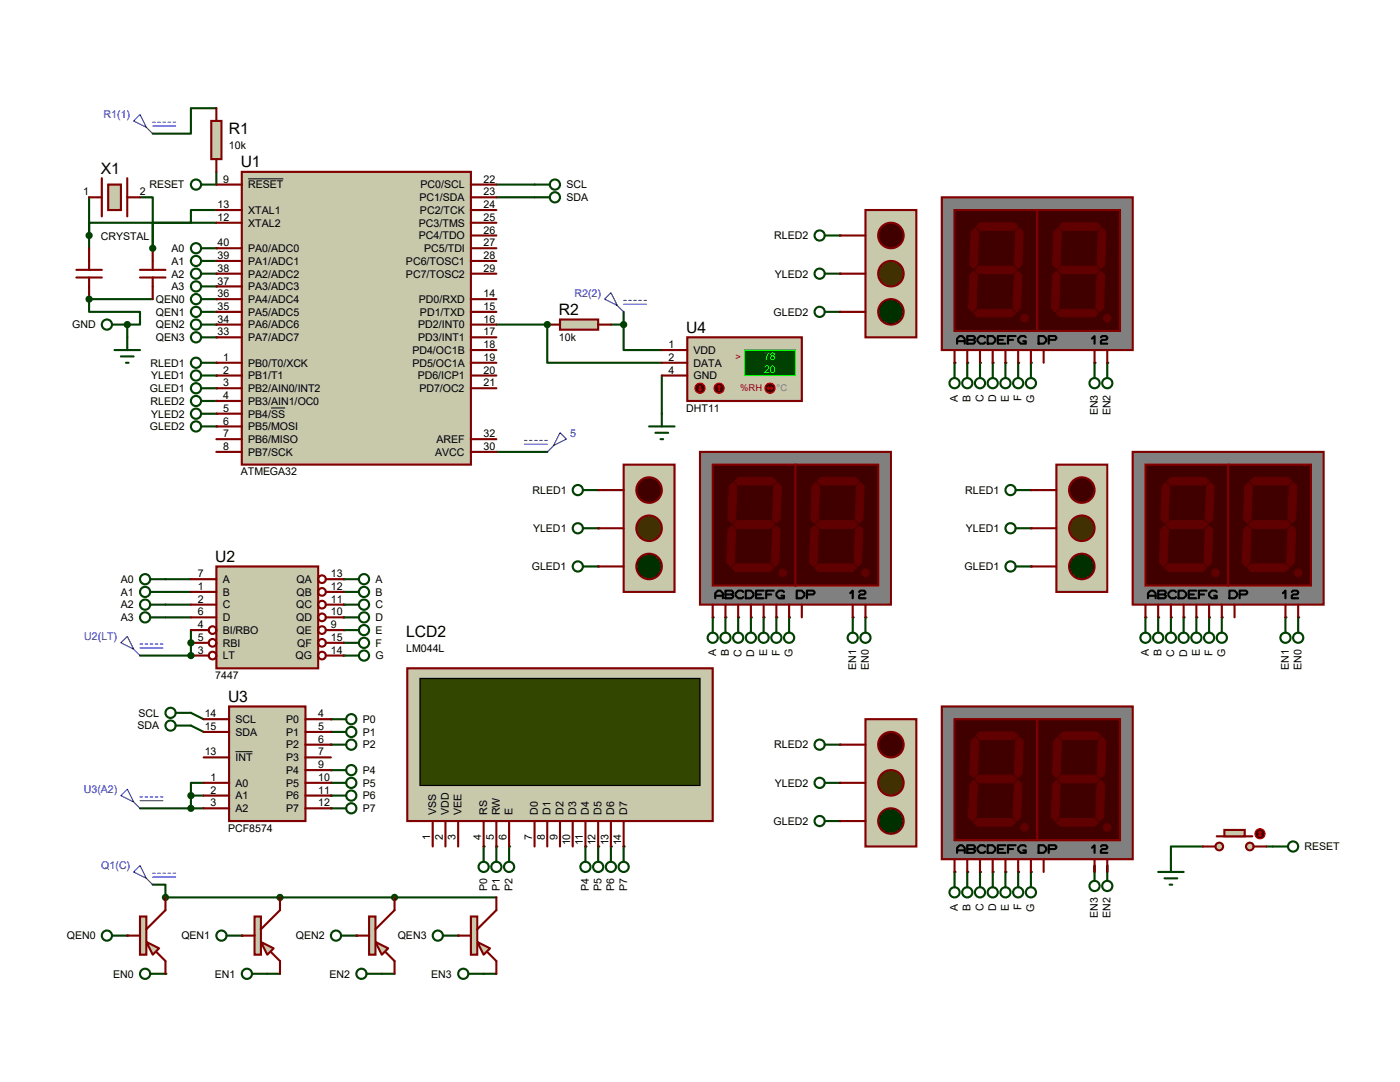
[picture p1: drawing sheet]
<svg xmlns="http://www.w3.org/2000/svg" width="279mm" height="216mm" viewBox="0 0 279 216" stroke-linecap="round" stroke-linejoin="round" font-family="sans-serif">
<path d="M17.8 59.7h12.7" fill="none" stroke="#004000" stroke-width=".42"/>
<g fill="#004000">
<circle cx="17.8" cy="59.7" r=".21"/>
<circle cx="30.5" cy="49.5" r=".21"/>
</g>
<path d="M17.8 39.4v10.1M27.9 39.4h2.6v10.1" fill="none" stroke="#004000" stroke-width=".42"/>
<g fill="#004000">
<circle cx="119.4" cy="97.8" r=".21"/>
<circle cx="119.4" cy="105.4" r=".21"/>
<circle cx="119.4" cy="113" r=".21"/>
<circle cx="167.6" cy="47" r=".21"/>
<circle cx="167.6" cy="54.6" r=".21"/>
<circle cx="167.6" cy="62.2" r=".21"/>
<circle cx="205.7" cy="97.8" r=".21"/>
<circle cx="205.7" cy="105.4" r=".21"/>
<circle cx="205.7" cy="113" r=".21"/>
<circle cx="167.6" cy="148.6" r=".21"/>
<circle cx="167.6" cy="156.2" r=".21"/>
<circle cx="167.6" cy="163.8" r=".21"/>
</g>
<path d="M33 115.6h5.1" fill="none" stroke="#004000" stroke-width=".42"/>
<circle cx="68.6" cy="115.6" r=".21" fill="#004000"/>
<path d="M33 118.1h5.1" fill="none" stroke="#004000" stroke-width=".42"/>
<circle cx="68.6" cy="118.1" r=".21" fill="#004000"/>
<path d="M33 120.6h5.1" fill="none" stroke="#004000" stroke-width=".42"/>
<circle cx="68.6" cy="120.6" r=".21" fill="#004000"/>
<path d="M33 123.2h5.1" fill="none" stroke="#004000" stroke-width=".42"/>
<g fill="#004000">
<circle cx="68.6" cy="123.2" r=".21"/>
<circle cx="68.6" cy="125.7" r=".21"/>
<circle cx="68.6" cy="128.3" r=".21"/>
<circle cx="68.6" cy="130.8" r=".21"/>
<circle cx="25.4" cy="64.8" r=".21"/>
</g>
<path d="M17.8 59.7v2.5h10.1v2.6h-2.5v2.5M38.1 125.7v2.6" fill="none" stroke="#004000" stroke-width=".42"/>
<circle cx="38.1" cy="128.3" r=".21" fill="#004000"/>
<path d="M38.1 128.3v2.5" fill="none" stroke="#004000" stroke-width=".42"/>
<circle cx="38.1" cy="130.8" r=".21" fill="#004000"/>
<path d="M27.9 130.8h10.2" fill="none" stroke="#004000" stroke-width=".42"/>
<g fill="#004000">
<circle cx="256.5" cy="123.2" r=".21"/>
<circle cx="259.1" cy="123.2" r=".21"/>
<circle cx="228.6" cy="123.2" r=".21"/>
<circle cx="231.1" cy="123.2" r=".21"/>
<circle cx="233.7" cy="123.2" r=".21"/>
<circle cx="236.2" cy="123.2" r=".21"/>
<circle cx="238.8" cy="123.2" r=".21"/>
<circle cx="241.3" cy="123.2" r=".21"/>
<circle cx="243.8" cy="123.2" r=".21"/>
<circle cx="170.2" cy="123.2" r=".21"/>
<circle cx="172.7" cy="123.2" r=".21"/>
<circle cx="142.2" cy="123.2" r=".21"/>
<circle cx="144.8" cy="123.2" r=".21"/>
<circle cx="147.3" cy="123.2" r=".21"/>
<circle cx="149.9" cy="123.2" r=".21"/>
<circle cx="152.4" cy="123.2" r=".21"/>
<circle cx="154.9" cy="123.2" r=".21"/>
<circle cx="157.5" cy="123.2" r=".21"/>
<circle cx="218.4" cy="72.4" r=".21"/>
<circle cx="221" cy="72.4" r=".21"/>
<circle cx="190.5" cy="72.4" r=".21"/>
<circle cx="193" cy="72.4" r=".21"/>
<circle cx="195.6" cy="72.4" r=".21"/>
<circle cx="198.1" cy="72.4" r=".21"/>
<circle cx="200.7" cy="72.4" r=".21"/>
<circle cx="203.2" cy="72.4" r=".21"/>
<circle cx="205.7" cy="72.4" r=".21"/>
</g>
<path d="M218.4 172.7v1.3M221 172.7v1.3" fill="none" stroke="#004000" stroke-width=".42"/>
<g fill="#004000">
<circle cx="190.5" cy="174" r=".21"/>
<circle cx="193" cy="174" r=".21"/>
<circle cx="195.6" cy="174" r=".21"/>
<circle cx="198.1" cy="174" r=".21"/>
<circle cx="200.7" cy="174" r=".21"/>
<circle cx="203.2" cy="174" r=".21"/>
<circle cx="205.7" cy="174" r=".21"/>
</g>
<path d="M132.1 74.9v7.6M38.1 158.7v2.6h2.5M38.1 142.2l2.5 1.3M38.1 144.8l2.5 1.2M38.1 158.7h2.5M40.6 156.2h-2.5v2.5" fill="none" stroke="#004000" stroke-width=".42"/>
<g fill="#004000">
<circle cx="66" cy="143.5" r=".21"/>
<circle cx="66" cy="146" r=".21"/>
<circle cx="66" cy="148.6" r=".21"/>
<circle cx="66" cy="153.7" r=".21"/>
<circle cx="66" cy="156.2" r=".21"/>
<circle cx="66" cy="158.8" r=".21"/>
<circle cx="66" cy="161.3" r=".21"/>
<circle cx="124.5" cy="168.9" r=".21"/>
<circle cx="121.9" cy="168.9" r=".21"/>
<circle cx="119.4" cy="168.9" r=".21"/>
<circle cx="116.8" cy="168.9" r=".21"/>
<circle cx="101.6" cy="168.9" r=".21"/>
<circle cx="99.1" cy="168.9" r=".21"/>
<circle cx="96.5" cy="168.9" r=".21"/>
</g>
<path d="M121.9 64.8h2.6M124.5 64.8v5h7.6M124.5 62.2v2.6M27.9 161.3h10.2M30.5 176.5h2.5v2.6h45.7M240 168.9h-6.3v2.5M252.7 168.9h1.3" fill="none" stroke="#004000" stroke-width=".42"/>
<g fill="#004000">
<circle cx="48.3" cy="186.7" r=".21"/>
<circle cx="55.9" cy="179.1" r=".21"/>
</g>
<path d="M53.3 194.3h2.6" fill="none" stroke="#004000" stroke-width=".42"/>
<g fill="#004000">
<circle cx="71.1" cy="186.7" r=".21"/>
<circle cx="78.7" cy="179.1" r=".21"/>
</g>
<path d="M76.2 194.3h2.5" fill="none" stroke="#004000" stroke-width=".42"/>
<circle cx="91.4" cy="186.7" r=".21" fill="#004000"/>
<path d="M78.7 179.1h20.4M96.5 194.3h2.6" fill="none" stroke="#004000" stroke-width=".42"/>
<g fill="#004000">
<circle cx="25.4" cy="186.7" r=".21"/>
<circle cx="33" cy="179.1" r=".21"/>
<circle cx="33" cy="194.3" r=".21"/>
<circle cx="43.2" cy="72.4" r=".21"/>
<circle cx="43.2" cy="74.9" r=".21"/>
<circle cx="43.2" cy="77.5" r=".21"/>
<circle cx="43.2" cy="80" r=".21"/>
<circle cx="43.2" cy="82.6" r=".21"/>
<circle cx="43.2" cy="85.1" r=".21"/>
</g>
<path d="M99.1 36.8h7.6M99.1 39.4h7.6M43.2 44.4h-12.7v5.1M43.2 41.9h-5.1v2.5h-20.3v2.6" fill="none" stroke="#004000" stroke-width=".42"/>
<g fill="#004000">
<circle cx="43.2" cy="67.3" r=".21"/>
<circle cx="43.2" cy="64.8" r=".21"/>
<circle cx="43.2" cy="62.2" r=".21"/>
<circle cx="43.2" cy="59.7" r=".21"/>
<circle cx="43.2" cy="57.2" r=".21"/>
<circle cx="43.2" cy="54.6" r=".21"/>
<circle cx="43.2" cy="52.1" r=".21"/>
<circle cx="43.2" cy="49.5" r=".21"/>
</g>
<path d="M43.2 21.6h-5.1v5.1h-7.6M43.2 34.3v2.5M109.2 64.8v7.6h22.9M99.1 90.2h10.1" fill="none" stroke="#004000" stroke-width=".42"/>
<circle cx="109.2" cy="64.8" r=".21" fill="#004000"/>
<path d="M99.1 64.8h10.1" fill="none" stroke="#004000" stroke-width=".42"/>
<path d="M20.3 35.6v7.6M25.4 35.6v7.6" fill="none" stroke="#800000" stroke-width=".42"/>
<path d="M21.6 36.8h2.5v5.1h-2.5z" fill="#c8c8aa" stroke="#800000" stroke-width=".42"/>
<path d="M17.8 39.4h2.5M25.4 39.4h2.5M15.2 55.4h5.1M15.2 53.8h5.1M17.8 49.5v4.3M17.8 55.4v4.3M27.9 55.4h5.1M27.9 53.8h5.1M30.5 49.5v4.3M30.5 55.4v4.3" fill="none" stroke="#800000" stroke-width=".42"/>
<path d="M22.9 69.8h5M24.1 71.1h2.6M25.1 72.4h.6M25.4 67.3v2.5" fill="none" stroke="#004000" stroke-width=".42"/>
<g fill="#004000" stroke="#004000" stroke-width=".42">
<circle cx="17.8" cy="59.7" r=".51"/>
<circle cx="30.5" cy="49.5" r=".51"/>
<circle cx="17.8" cy="47" r=".51"/>
</g>
<path d="M26.7 24.1l1.2-1.2 1.3 2.5zM29.2 25.4l1.3 1.3M30.5 24.4h.5M30.5 25.1h4.6M31.5 24.4h.5M32.5 24.4h.5M33.5 24.4h.5M34.5 24.4h.6" fill="none" stroke="#0000c0" stroke-width=".21"/>
<path d="M42.2 24.1h2v7.6h-2z" fill="#c8c8aa" stroke="#800000" stroke-width=".42"/>
<path d="M43.2 21.6v2.5M43.2 31.7v2.6" fill="none" stroke="#800000" stroke-width=".42"/>
<g fill="none" stroke="#004000" stroke-width=".42">
<path d="M40.1 72.4h3.1M40.1 74.9h3.1M40.1 77.5h3.1M40.1 80h3.1M40.1 82.5h3.1M40.1 85.1h3.1M116.3 97.8h3.1M30 115.6h3M30 118.1h3M116.3 105.4h3.1M116.3 113h3.1M30 120.6h3"/>
<path d="M30 123.2h3M170.2 123.2v3M172.7 123.2v3"/>
<circle cx="39.1" cy="74.9" r="1.02"/>
<circle cx="39.1" cy="77.5" r="1.02"/>
<circle cx="39.1" cy="72.4" r="1.02"/>
<circle cx="39.1" cy="80" r="1.02"/>
<circle cx="39.1" cy="82.5" r="1.02"/>
<circle cx="39.1" cy="85.1" r="1.02"/>
<circle cx="115.3" cy="97.8" r="1.02"/>
<circle cx="29" cy="115.6" r="1.02"/>
<circle cx="29" cy="118.1" r="1.02"/>
<circle cx="115.3" cy="105.4" r="1.02"/>
<circle cx="115.3" cy="113" r="1.02"/>
<circle cx="29" cy="123.2" r="1.02"/>
<circle cx="29" cy="120.6" r="1.02"/>
<circle cx="170.2" cy="127.3" r="1.02"/>
<circle cx="172.7" cy="127.3" r="1.02"/>
</g>
<path d="M124.5 92.7h10.1v25.4h-10.1z" fill="#c8c8aa" stroke="#800000" stroke-width=".42"/>
<circle cx="129.5" cy="97.8" r="2.54" fill="#400000" stroke="#800000" stroke-width=".42"/>
<circle cx="129.5" cy="113" r="2.54" fill="#003000" stroke="#800000" stroke-width=".42"/>
<circle cx="129.5" cy="105.4" r="2.54" fill="#403000" stroke="#800000" stroke-width=".42"/>
<path d="M119.4 97.8h5.1M119.4 105.4h5.1M119.4 113h5.1" fill="none" stroke="#800000" stroke-width=".42"/>
<g fill="none" stroke="#004000" stroke-width=".42">
<path d="M164.6 47h3M164.6 54.6h3M164.6 62.2h3"/>
<circle cx="163.6" cy="47" r="1.02"/>
<circle cx="163.6" cy="54.6" r="1.02"/>
<circle cx="163.6" cy="62.2" r="1.02"/>
</g>
<path d="M172.7 41.9h10.2v25.4h-10.2z" fill="#c8c8aa" stroke="#800000" stroke-width=".42"/>
<circle cx="177.8" cy="47" r="2.54" fill="#400000" stroke="#800000" stroke-width=".42"/>
<circle cx="177.8" cy="62.2" r="2.54" fill="#003000" stroke="#800000" stroke-width=".42"/>
<circle cx="177.8" cy="54.6" r="2.54" fill="#403000" stroke="#800000" stroke-width=".42"/>
<path d="M167.6 47h5.1M167.6 54.6h5.1M167.6 62.2h5.1" fill="none" stroke="#800000" stroke-width=".42"/>
<g fill="none" stroke="#004000" stroke-width=".42">
<path d="M202.7 97.8h3M202.7 105.4h3M202.7 113h3"/>
<circle cx="201.7" cy="97.8" r="1.02"/>
<circle cx="201.7" cy="113" r="1.02"/>
<circle cx="201.7" cy="105.4" r="1.02"/>
</g>
<path d="M210.8 92.7h10.2v25.4h-10.2z" fill="#c8c8aa" stroke="#800000" stroke-width=".42"/>
<circle cx="215.9" cy="97.8" r="2.54" fill="#400000" stroke="#800000" stroke-width=".42"/>
<circle cx="215.9" cy="113" r="2.54" fill="#003000" stroke="#800000" stroke-width=".42"/>
<circle cx="215.9" cy="105.4" r="2.54" fill="#403000" stroke="#800000" stroke-width=".42"/>
<path d="M205.7 97.8h5.1M205.7 105.4h5.1M205.7 113h5.1" fill="none" stroke="#800000" stroke-width=".42"/>
<g fill="none" stroke="#004000" stroke-width=".42">
<path d="M164.6 148.6h3M164.6 156.2h3M164.6 163.8h3"/>
<circle cx="163.6" cy="148.6" r="1.02"/>
<circle cx="163.6" cy="156.2" r="1.02"/>
<circle cx="163.6" cy="163.8" r="1.02"/>
</g>
<path d="M172.7 143.5h10.2v25.4h-10.2z" fill="#c8c8aa" stroke="#800000" stroke-width=".42"/>
<circle cx="177.8" cy="148.6" r="2.54" fill="#400000" stroke="#800000" stroke-width=".42"/>
<circle cx="177.8" cy="163.8" r="2.54" fill="#003000" stroke="#800000" stroke-width=".42"/>
<circle cx="177.8" cy="156.2" r="2.54" fill="#403000" stroke="#800000" stroke-width=".42"/>
<path d="M167.6 148.6h5.1M167.6 156.2h5.1M167.6 163.8h5.1" fill="none" stroke="#800000" stroke-width=".42"/>
<g fill="none" stroke="#004000" stroke-width=".42">
<path d="M68.6 115.6h3M68.6 118.1h3M68.6 120.6h3M68.6 123.2h3M68.6 125.7h3M68.6 128.3h3M68.6 130.8h3"/>
<circle cx="72.6" cy="115.6" r="1.02"/>
<circle cx="72.6" cy="118.1" r="1.02"/>
<circle cx="72.6" cy="123.2" r="1.02"/>
<circle cx="72.6" cy="125.7" r="1.02"/>
<circle cx="72.6" cy="120.6" r="1.02"/>
<circle cx="72.6" cy="128.3" r="1.02"/>
<circle cx="72.6" cy="130.8" r="1.02"/>
</g>
<path d="M43.2 113h20.3v20.3h-20.3z" fill="#c8c8aa" stroke="#800000" stroke-width=".42"/>
<g fill="none" stroke="#800000" stroke-width=".42">
<path d="M38.1 115.6h5.1M38.1 118.1h5.1M65 115.6h3.6M65 118.1h3.6M38.1 120.6h5.1M38.1 123.2h5.1M38.1 125.7h3.6M38.1 128.3h3.6M38.1 130.8h3.6M65 120.6h3.6M65 123.2h3.6M65 125.7h3.6"/>
<path d="M65 128.3h3.6M65 130.8h3.6"/>
<circle cx="64.3" cy="115.6" r=".76"/>
<circle cx="64.3" cy="118.1" r=".76"/>
<circle cx="42.4" cy="130.8" r=".76"/>
<circle cx="42.4" cy="125.7" r=".76"/>
<circle cx="42.4" cy="128.3" r=".76"/>
<circle cx="64.3" cy="123.2" r=".76"/>
<circle cx="64.3" cy="128.3" r=".76"/>
<circle cx="64.3" cy="130.8" r=".76"/>
<circle cx="64.3" cy="125.7" r=".76"/>
<circle cx="64.3" cy="120.6" r=".76"/>
</g>
<g fill="none" stroke="#004000" stroke-width=".42">
<path d="M22.4 64.8h3M142.2 123.2v3M144.8 123.2v3M147.3 123.2v3M149.9 123.2v3M152.4 123.2v3M154.9 123.2v3M157.5 123.2v3M228.6 123.2v3M231.1 123.2v3M233.7 123.2v3M236.2 123.2v3"/>
<path d="M238.8 123.2v3M241.3 123.2v3M243.8 123.2v3M256.5 123.2v3M259.1 123.2v3M218.4 172.7v3.1M221 172.7v3.1"/>
<circle cx="21.3" cy="64.8" r="1.02"/>
<circle cx="142.2" cy="127.3" r="1.02"/>
<circle cx="144.8" cy="127.3" r="1.02"/>
<circle cx="147.3" cy="127.3" r="1.02"/>
<circle cx="149.9" cy="127.3" r="1.02"/>
<circle cx="152.4" cy="127.3" r="1.02"/>
<circle cx="154.9" cy="127.3" r="1.02"/>
<circle cx="157.5" cy="127.3" r="1.02"/>
<circle cx="228.6" cy="127.3" r="1.02"/>
<circle cx="231.1" cy="127.3" r="1.02"/>
<circle cx="233.7" cy="127.3" r="1.02"/>
<circle cx="236.2" cy="127.3" r="1.02"/>
<circle cx="238.8" cy="127.3" r="1.02"/>
<circle cx="241.3" cy="127.3" r="1.02"/>
<circle cx="243.8" cy="127.3" r="1.02"/>
<circle cx="256.5" cy="127.3" r="1.02"/>
<circle cx="259.1" cy="127.3" r="1.02"/>
<circle cx="218.4" cy="176.8" r="1.02"/>
<circle cx="221" cy="176.8" r="1.02"/>
</g>
<g fill="#004000" stroke="#004000" stroke-width=".42">
<circle cx="25.4" cy="64.8" r=".51"/>
<circle cx="38.1" cy="128.3" r=".51"/>
<circle cx="38.1" cy="130.8" r=".51"/>
</g>
<g fill="none" stroke="#0000c0" stroke-width=".21">
<path d="M104.6 87.9h.6M104.6 88.6h4.6M105.7 87.9h.5M106.7 87.9h.5M107.7 87.9h.5M108.7 87.9h.5M110.5 88.9l-1.3 1.3M111.8 86.4l1.2 1.2-2.5 1.3zM24.1 128.3l1.3-1.3 1.3 2.5zM26.7 129.5l1.2 1.3M27.9 128.5h.5M27.9 129.3h4.6"/>
<path d="M29 128.5h.5M30 128.5h.5M31 128.5h.5M32 128.5h.5"/>
</g>
<path d="M226.1 90.2h38.1v30.4h-38.1z" fill="#808080" stroke="#800000" stroke-width=".42"/>
<path d="M228.6 92.7h16.5v24.1h-16.5z" fill="#400000" stroke="#800000" stroke-width=".42"/>
<g fill="#600000" stroke="#600000" stroke-width=".2">
<path d="M232.9 96l.8-.8h6.8l.8 .8-.8 .8h-6.8z"/>
<path d="M240.8 97l.8-.7 .7 .7-.2 6.6-.8 .8-.8-.8z"/>
<path d="M232.7 104.6l.7-.7h6.9l.7 .7-.7 .8h-6.9z"/>
<path d="M232.7 96.3l.7 .7-.2 6.6-.8 .8-.8-.8 .3-6.6z"/>
<path d="M240.5 105.7l.8-.8 .8 .8-.3 6.6-.8 .7-.7-.7z"/>
<path d="M232.4 113.3l.8-.8h6.8l.8 .8-.8 .7h-6.8z"/>
<path d="M231.6 105.7l.8-.8 .8 .8-.3 6.6-.7 .7-.8-.7z"/>
</g>
<path d="M245.1 92.7h16.5v24.1h-16.5z" fill="#400000" stroke="#800000" stroke-width=".42"/>
<g fill="#600000" stroke="#600000" stroke-width=".2">
<path d="M249.4 96l.8-.8h6.8l.8 .8-.8 .8h-6.8z"/>
<path d="M257.3 97l.8-.7 .7 .7-.2 6.6-.8 .8-.8-.8z"/>
<path d="M249.2 104.6l.7-.7h6.9l.8 .7-.8 .8h-6.9z"/>
<path d="M248.4 97l.8-.7 .7 .7-.2 6.6-.8 .8-.7-.8z"/>
<path d="M257 105.7l.8-.8 .8 .8-.3 6.6-.7 .7-.8-.7z"/>
<path d="M248.9 113.3l.8-.8h6.8l.8 .8-.8 .7h-6.8z"/>
<path d="M248.2 105.7l.7-.8 .8 .8-.3 6.6-.7 .7-.8-.7z"/>
<circle cx="242.6" cy="114.3" r=".76"/>
<circle cx="259.1" cy="114.3" r=".76"/>
</g>
<g fill="none" stroke="#000" stroke-width=".42">
<path d="M229.1 119.4v-1l.5-.5h.5l.5 .5v1M229.1 118.9h1.5M231.1 117.9h1.3l.3 .2v.3l-.3 .2 .3 .3v.2l-.3 .3h-1.3zM231.1 118.6h1.3M234.7 118.1l-.3-.2h-.7l-.5 .5v.5l.5 .5h.7l.3-.3M235.2 117.9h1l.5 .5v.5l-.5 .5h-1zM237.2 118.6h1.1M238.8 117.9h-1.6v1.5h1.6M239.3 118.6h1M240.8 117.9h-1.5v1.5M242.8 118.1l-.2-.2h-.8l-.5 .5v.5l.5 .5h1v-.5h-.5M245.4 117.9h1l.5 .5v.5l-.5 .5h-1z"/>
<path d="M247.4 118.6h1.3l.2-.2v-.3l-.2-.2h-1.3v1.5M256 118.4l.5-.5v1.5M257.8 118.1l.3-.2h.7l.3 .2v.3l-.3 .2h-.7l-.3 .3v.5h1.3"/>
</g>
<path d="M228.6 120.6v2.6M231.1 120.6v2.6M233.7 120.6v2.6M236.2 120.6v2.6M238.8 120.6v2.6M241.3 120.6v2.6M243.8 120.6v2.6M246.4 120.6v2.6M256.5 120.6v2.6M259.1 120.6v2.6" fill="none" stroke="#800000" stroke-width=".42"/>
<path d="M139.7 90.2h38.1v30.4h-38.1z" fill="#808080" stroke="#800000" stroke-width=".42"/>
<path d="M142.2 92.7h16.5v24.1h-16.5z" fill="#400000" stroke="#800000" stroke-width=".42"/>
<g fill="#600000" stroke="#600000" stroke-width=".2">
<path d="M146.6 96l.7-.8h6.9l.7 .8-.7 .8h-6.9z"/>
<path d="M155.2 96.3l.8 .7-.3 6.6-.8 .8-.7-.8 .2-6.6z"/>
<path d="M146.3 104.6l.8-.7h6.8l.8 .7-.8 .8h-6.8z"/>
<path d="M146.3 96.3l.8 .7-.3 6.6-.8 .8-.7-.8 .2-6.6z"/>
<path d="M154.2 105.7l.7-.8 .8 .8-.3 6.6-.7 .7-.8-.7z"/>
<path d="M146 113.3l.8-.8h6.9l.7 .8-.7 .7h-6.9z"/>
<path d="M145.3 105.7l.7-.8 .8 .8-.2 6.6-.8 .7-.8-.7z"/>
</g>
<path d="M158.7 92.7h16.6v24.1h-16.6z" fill="#400000" stroke="#800000" stroke-width=".42"/>
<g fill="#600000" stroke="#600000" stroke-width=".2">
<path d="M163.1 96l.7-.8h6.9l.7 .8-.7 .8h-6.9z"/>
<path d="M170.9 97l.8-.7 .8 .7-.3 6.6-.8 .8-.7-.8z"/>
<path d="M162.8 104.6l.8-.7h6.8l.8 .7-.8 .8h-6.8z"/>
<path d="M162.1 97l.7-.7 .8 .7-.3 6.6-.7 .8-.8-.8z"/>
<path d="M170.7 105.7l.7-.8 .8 .8-.2 6.6-.8 .7-.8-.7z"/>
<path d="M162.6 113.3l.7-.8h6.9l.7 .8-.7 .7h-6.9z"/>
<path d="M161.8 105.7l.8-.8 .7 .8-.2 6.6-.8 .7-.8-.7z"/>
<circle cx="156.2" cy="114.3" r=".76"/>
<circle cx="172.7" cy="114.3" r=".76"/>
</g>
<g fill="none" stroke="#000" stroke-width=".42">
<path d="M142.7 119.4v-1l.6-.5h.5l.5 .5v1M142.7 118.9h1.6M144.8 118.6h1.2M144.8 117.9h1.3l.2 .2v.3l-.2 .2 .2 .3v.2l-.2 .3h-1.3zM148.3 118.1l-.2-.2h-.8l-.5 .5v.5l.5 .5h.8l.2-.3M148.8 117.9h1.1l.5 .5v.5l-.5 .5h-1.1zM150.9 118.6h1M152.4 117.9h-1.5v1.5h1.5M152.9 118.6h1M154.4 117.9h-1.5v1.5M156.5 118.1l-.3-.2h-.8l-.5 .5v.5l.5 .5h1.1v-.5h-.5M159 117.9h1l.5 .5v.5l-.5 .5h-1z"/>
<path d="M161 118.6h1.3l.3-.2v-.3l-.3-.2h-1.3v1.5M169.7 118.4l.5-.5v1.5M171.4 118.1l.3-.2h.8l.2 .2v.3l-.2 .2h-.8l-.3 .3v.5h1.3"/>
</g>
<path d="M142.2 120.6v2.6M144.8 120.6v2.6M147.3 120.6v2.6M149.9 120.6v2.6M152.4 120.6v2.6M154.9 120.6v2.6M157.5 120.6v2.6M160 120.6v2.6M170.2 120.6v2.6M172.7 120.6v2.6" fill="none" stroke="#800000" stroke-width=".42"/>
<g fill="none" stroke="#004000" stroke-width=".42">
<path d="M190.5 72.4v3M193 72.4v3M195.6 72.4v3M198.1 72.4v3M200.7 72.4v3M203.2 72.4v3M205.7 72.4v3M218.4 72.4v3M221 72.4v3"/>
<circle cx="190.5" cy="76.5" r="1.02"/>
<circle cx="193" cy="76.5" r="1.02"/>
<circle cx="195.6" cy="76.5" r="1.02"/>
<circle cx="198.1" cy="76.5" r="1.02"/>
<circle cx="200.7" cy="76.5" r="1.02"/>
<circle cx="203.2" cy="76.5" r="1.02"/>
<circle cx="205.7" cy="76.5" r="1.02"/>
<circle cx="218.4" cy="76.5" r="1.02"/>
<circle cx="221" cy="76.5" r="1.02"/>
</g>
<path d="M188 39.4h38.1v30.4h-38.1z" fill="#808080" stroke="#800000" stroke-width=".42"/>
<path d="M190.5 41.9h16.5v24.1h-16.5z" fill="#400000" stroke="#800000" stroke-width=".42"/>
<g fill="#600000" stroke="#600000" stroke-width=".2">
<path d="M194.8 45.2l.8-.8h6.8l.8 .8-.8 .8h-6.8z"/>
<path d="M202.7 46.2l.8-.7 .7 .7-.2 6.6-.8 .8-.8-.8z"/>
<path d="M194.6 53.8l.7-.7h6.9l.7 .7-.7 .8h-6.9z"/>
<path d="M194.6 45.5l.7 .7-.2 6.6-.8 .8-.8-.8 .3-6.6z"/>
<path d="M202.4 54.9l.8-.8 .8 .8-.3 6.6-.8 .7-.7-.7z"/>
<path d="M194.3 62.5l.8-.8h6.8l.8 .8-.8 .7h-6.8z"/>
<path d="M193.5 54.9l.8-.8 .8 .8-.3 6.6-.7 .7-.8-.7z"/>
</g>
<path d="M207 41.9h16.5v24.1h-16.5z" fill="#400000" stroke="#800000" stroke-width=".42"/>
<g fill="#600000" stroke="#600000" stroke-width=".2">
<path d="M211.3 45.2l.8-.8h6.8l.8 .8-.8 .8h-6.8z"/>
<path d="M219.2 46.2l.8-.7 .7 .7-.2 6.6-.8 .8-.8-.8z"/>
<path d="M211.1 53.8l.7-.7h6.9l.8 .7-.8 .8h-6.9z"/>
<path d="M210.3 46.2l.8-.7 .7 .7-.2 6.6-.8 .8-.7-.8z"/>
<path d="M218.9 54.9l.8-.8 .8 .8-.3 6.6-.7 .7-.8-.7z"/>
<path d="M210.8 62.5l.8-.8h6.8l.8 .8-.8 .7h-6.8z"/>
<path d="M210.1 54.9l.7-.8 .8 .8-.3 6.6-.7 .7-.8-.7z"/>
<circle cx="204.5" cy="63.5" r=".76"/>
<circle cx="221" cy="63.5" r=".76"/>
</g>
<g fill="none" stroke="#000" stroke-width=".42">
<path d="M191 68.6v-1l.5-.5h.5l.5 .5v1M191 68.1h1.5M193 67.1h1.3l.3 .2v.3l-.3 .2 .3 .3v.2l-.3 .3h-1.3zM193 67.8h1.3M196.6 67.3l-.3-.2h-.7l-.5 .5v.5l.5 .5h.7l.3-.3M197.1 67.1h1l.5 .5v.5l-.5 .5h-1zM199.1 67.8h1.1M200.7 67.1h-1.6v1.5h1.6M201.2 67.8h1M202.7 67.1h-1.5v1.5M204.7 67.3l-.2-.2h-.8l-.5 .5v.5l.5 .5h1v-.5h-.5M207.3 67.1h1l.5 .5v.5l-.5 .5h-1z"/>
<path d="M209.3 67.8h1.3l.2-.2v-.3l-.2-.2h-1.3v1.5M217.9 67.6l.5-.5v1.5M219.7 67.3l.3-.2h.7l.3 .2v.3l-.3 .2h-.7l-.3 .3v.5h1.3"/>
</g>
<path d="M190.5 69.8v2.6M193 69.8v2.6M195.6 69.8v2.6M198.1 69.8v2.6M200.7 69.8v2.6M203.2 69.8v2.6M205.7 69.8v2.6M208.3 69.8v2.6M218.4 69.8v2.6M221 69.8v2.6" fill="none" stroke="#800000" stroke-width=".42"/>
<g fill="none" stroke="#004000" stroke-width=".42">
<path d="M190.5 174v3M193 174v3M195.6 174v3M198.1 174v3M200.7 174v3M203.2 174v3M205.7 174v3"/>
<circle cx="190.5" cy="178.1" r="1.02"/>
<circle cx="193" cy="178.1" r="1.02"/>
<circle cx="195.6" cy="178.1" r="1.02"/>
<circle cx="198.1" cy="178.1" r="1.02"/>
<circle cx="200.7" cy="178.1" r="1.02"/>
<circle cx="203.2" cy="178.1" r="1.02"/>
<circle cx="205.7" cy="178.1" r="1.02"/>
</g>
<path d="M188 141h38.1v30.4h-38.1z" fill="#808080" stroke="#800000" stroke-width=".42"/>
<path d="M190.5 143.5h16.5v24.1h-16.5z" fill="#400000" stroke="#800000" stroke-width=".42"/>
<g fill="#600000" stroke="#600000" stroke-width=".2">
<path d="M194.8 146.8l.8-.8h6.8l.8 .8-.8 .8h-6.8z"/>
<path d="M202.7 147.8l.8-.7 .7 .7-.2 6.6-.8 .8-.8-.8z"/>
<path d="M194.6 155.4l.7-.7h6.9l.7 .7-.7 .8h-6.9z"/>
<path d="M193.8 147.8l.8-.7 .7 .7-.2 6.6-.8 .8-.8-.8z"/>
<path d="M202.4 156.5l.8-.8 .8 .8-.3 6.6-.8 .7-.7-.7z"/>
<path d="M194.3 164.1l.8-.8h6.8l.8 .8-.8 .7h-6.8z"/>
<path d="M193.5 156.5l.8-.8 .8 .8-.3 6.6-.7 .7-.8-.7z"/>
</g>
<path d="M207 143.5h16.5v24.1h-16.5z" fill="#400000" stroke="#800000" stroke-width=".42"/>
<g fill="#600000" stroke="#600000" stroke-width=".2">
<path d="M211.3 146.8l.8-.8h6.8l.8 .8-.8 .8h-6.8z"/>
<path d="M219.2 147.8l.8-.7 .7 .7-.2 6.6-.8 .8-.8-.8z"/>
<path d="M211.1 155.4l.7-.7h6.9l.8 .7-.8 .8h-6.9z"/>
<path d="M210.3 147.8l.8-.7 .7 .7-.2 6.6-.8 .8-.7-.8z"/>
<path d="M218.9 156.5l.8-.8 .8 .8-.3 6.6-.7 .7-.8-.7z"/>
<path d="M210.8 164.1l.8-.8h6.8l.8 .8-.8 .7h-6.8z"/>
<path d="M210.1 156.5l.7-.8 .8 .8-.3 6.6-.7 .7-.8-.7z"/>
<circle cx="204.5" cy="165.1" r=".76"/>
<circle cx="221" cy="165.1" r=".76"/>
</g>
<g fill="none" stroke="#000" stroke-width=".42">
<path d="M191 170.2v-1l.5-.5h.5l.5 .5v1M191 169.7h1.5M193 168.7h1.3l.3 .2v.3l-.3 .2 .3 .3v.2l-.3 .3h-1.3zM193 169.4h1.3M196.6 168.9l-.3-.2h-.7l-.5 .5v.5l.5 .5h.7l.3-.3M197.1 168.7h1l.5 .5v.5l-.5 .5h-1zM199.1 169.4h1.1M200.7 168.7h-1.6v1.5h1.6M201.2 169.4h1M202.7 168.7h-1.5v1.5M204.7 168.9l-.2-.2h-.8l-.5 .5v.5l.5 .5h1v-.5h-.5M207.3 168.7h1l.5 .5v.5l-.5 .5h-1z"/>
<path d="M209.3 169.4h1.3l.2-.2v-.3l-.2-.2h-1.3v1.5M217.9 169.2l.5-.5v1.5M219.7 168.9l.3-.2h.7l.3 .2v.3l-.3 .2h-.7l-.3 .3v.5h1.3"/>
</g>
<path d="M190.5 171.4v2.6M193 171.4v2.6M195.6 171.4v2.6M198.1 171.4v2.6M200.7 171.4v2.6M203.2 171.4v2.6M205.7 171.4v2.6M208.3 171.4v2.6M218.4 171.4v2.6M221 171.4v2.6" fill="none" stroke="#800000" stroke-width=".42"/>
<g fill="none" stroke="#004000" stroke-width=".42">
<path d="M106.7 36.8h3M40.1 49.5h3.1M40.1 52.1h3.1M40.1 54.6h3.1M40.1 57.1h3.1M35.1 144.8h3M35.1 142.2h3"/>
<circle cx="110.7" cy="36.8" r="1.02"/>
<circle cx="39.1" cy="49.5" r="1.02"/>
<circle cx="39.1" cy="54.6" r="1.02"/>
<circle cx="39.1" cy="52.1" r="1.02"/>
<circle cx="39.1" cy="57.1" r="1.02"/>
<circle cx="34" cy="144.8" r="1.02"/>
<circle cx="34" cy="142.2" r="1.02"/>
</g>
<g fill="#004000" stroke="#004000" stroke-width=".42">
<circle cx="38.1" cy="158.8" r=".51"/>
<circle cx="38.1" cy="161.3" r=".51"/>
</g>
<path d="M137.2 67.3h22.8v12.7h-22.8z" fill="#c8c8aa" stroke="#800000" stroke-width=".42"/>
<path d="M148.6 69.8h10.1v5.1h-10.1z" fill="#004000" stroke="#0f0" stroke-width=".21"/>
<path d="M132.1 72.4h5.1M132.1 69.8h5.1M132.1 74.9h5.1" fill="none" stroke="#800000" stroke-width=".42"/>
<circle cx="143.5" cy="77.5" r="1.02" fill="#400000" stroke="#f00" stroke-width=".21"/>
<path d="M143.5 77l-.2 .2M143.5 77l.3 .2M143.5 77v1" fill="none" stroke="#f00" stroke-width=".21"/>
<circle cx="139.7" cy="77.5" r="1.02" fill="#400000" stroke="#f00" stroke-width=".21"/>
<path d="M139.4 77.7l.3 .3M139.7 77v1M140 77.7l-.3 .3" fill="none" stroke="#f00" stroke-width=".21"/>
<circle cx="153.7" cy="77.5" r="1.02" fill="#400000" stroke="#f00" stroke-width=".21"/>
<path d="M153.2 77.5h1M153.2 77.5l.2 .2M153.4 77.2l-.2 .3M153.9 77.2l.3 .3M154.2 77.5l-.3 .2" fill="none" stroke="#f00" stroke-width=".21"/>
<path d="M121.9 58.4l1.3 2.6-2.6-1.3zM124.5 59.9h.5M125.5 59.9h.5M126.5 59.9h.5M127.5 59.9h.5M128.5 59.9h.5M123.2 61l1.3 1.2M124.5 60.7h4.5" fill="none" stroke="#0000c0" stroke-width=".21"/>
<g fill="none" stroke="#004000" stroke-width=".42">
<path d="M106.7 39.4h3M129.5 85.1h5.1M130.8 86.4h2.5M131.8 87.6h.5M132.1 82.5v2.6M66 143.5h3.1M66 146h3.1M66 148.6h3.1M66 153.7h3.1M66 156.2h3.1M66 158.7h3.1M66 161.3h3.1"/>
<circle cx="110.7" cy="39.4" r="1.02"/>
<circle cx="70.1" cy="146" r="1.02"/>
<circle cx="70.1" cy="143.5" r="1.02"/>
<circle cx="70.1" cy="148.6" r="1.02"/>
<circle cx="70.1" cy="153.7" r="1.02"/>
<circle cx="70.1" cy="158.7" r="1.02"/>
<circle cx="70.1" cy="156.2" r="1.02"/>
<circle cx="70.1" cy="161.3" r="1.02"/>
</g>
<path d="M45.7 141h15.3v22.8h-15.3z" fill="#c8c8aa" stroke="#800000" stroke-width=".42"/>
<g fill="none" stroke="#800000" stroke-width=".42">
<path d="M40.6 143.5h5.1M40.6 146h5.1M40.6 151.1h5.1M40.6 156.2h5.1M40.6 158.7h5.1M61 143.5h5M61 146h5M61 151.1h5M61 156.2h5M61 158.7h5M61 148.6h5M61 153.7h5"/>
<path d="M40.6 161.3h5.1M61 161.3h5"/>
</g>
<path d="M47 150h3.4" fill="none" stroke="#000" stroke-width=".2"/>
<g fill="none" stroke="#004000" stroke-width=".42">
<path d="M96.5 168.9v3.1M99.1 168.9v3.1M101.6 168.9v3.1M116.8 168.9v3.1M119.4 168.9v3.1M121.9 168.9v3.1M124.5 168.9v3.1"/>
<circle cx="96.5" cy="173" r="1.02"/>
<circle cx="99.1" cy="173" r="1.02"/>
<circle cx="101.6" cy="173" r="1.02"/>
<circle cx="116.8" cy="173" r="1.02"/>
<circle cx="119.4" cy="173" r="1.02"/>
<circle cx="121.9" cy="173" r="1.02"/>
<circle cx="124.5" cy="173" r="1.02"/>
</g>
<path d="M81.3 133.3h60.9v30.5h-60.9z" fill="#c8c8aa" stroke="#800000" stroke-width=".42"/>
<path d="M83.8 135.4h55.9v21.3h-55.9z" fill="#324600" stroke="#000" stroke-width=".25"/>
<g fill="none" stroke="#800000" stroke-width=".42">
<path d="M86.4 163.8v5.1M88.9 163.8v5.1M91.4 163.8v5.1M96.5 163.8v5.1M99.1 163.8v5.1M101.6 163.8v5.1M106.7 163.8v5.1M109.2 163.8v5.1M111.8 163.8v5.1M114.3 163.8v5.1M116.8 163.8v5.1M119.4 163.8v5.1"/>
<path d="M121.9 163.8v5.1M124.5 163.8v5.1"/>
</g>
<path d="M24.1 158.7l1.3-1.2 1.3 2.5zM27.9 159h.5M27.9 159.8h4.6M29 159h.5M30 159h.5M31 159h.5M32 159h.5M26.7 160l1.2 1.3" fill="none" stroke="#0000c0" stroke-width=".21"/>
<path d="M111.8 63.8h7.6v2h-7.6z" fill="#c8c8aa" stroke="#800000" stroke-width=".42"/>
<path d="M109.2 64.8h2.6M119.4 64.8h2.5" fill="none" stroke="#800000" stroke-width=".42"/>
<circle cx="124.5" cy="64.8" r=".51" fill="#004000" stroke="#004000" stroke-width=".42"/>
<g fill="none" stroke="#004000" stroke-width=".42">
<path d="M40.1 36.8h3.1"/>
<circle cx="39.1" cy="36.8" r="1.02"/>
</g>
<g fill="#c8c8aa" stroke="#800000" stroke-width=".42">
<circle cx="249.4" cy="168.9" r=".76"/>
<circle cx="243.3" cy="168.9" r=".76"/>
</g>
<path d="M242.8 166.9h7.1" fill="none" stroke="#800000" stroke-width=".42"/>
<path d="M244.3 165.6h4.1v1.3h-4.1z" fill="#c8c8aa" stroke="#800000" stroke-width=".42"/>
<path d="M240 168.9h2.6M250.2 168.9h2.5" fill="none" stroke="#800000" stroke-width=".42"/>
<circle cx="251.5" cy="166.4" r="1.02" fill="#400000" stroke="#f00" stroke-width=".21"/>
<path d="M251.2 166.6l.3 .3M251.5 165.9v1M251.5 165.9l-.3 .2M251.5 165.9l.2 .2M251.7 166.6l-.2 .3" fill="none" stroke="#f00" stroke-width=".21"/>
<g fill="none" stroke="#004000" stroke-width=".42">
<path d="M231.1 174h5.1M232.4 175.3h2.5M233.4 176.5h.5M233.7 171.4v2.6M254 168.9h3M30 194.3h3M45.2 186.7h3.1M50.3 194.3h3M73.2 194.3h3M93.5 194.3h3"/>
<circle cx="258.1" cy="168.9" r="1.02"/>
<circle cx="29" cy="194.3" r="1.02"/>
<circle cx="44.2" cy="186.7" r="1.02"/>
<circle cx="49.3" cy="194.3" r="1.02"/>
<circle cx="72.1" cy="194.3" r="1.02"/>
<circle cx="92.5" cy="194.3" r="1.02"/>
</g>
<path d="M26.7 174l1.2-1.3 1.3 2.6zM29.2 175.3l1.3 1.2M30.5 174.2h.5M30.5 175h4.6M31.5 174.2h.5M32.5 174.2h.5M33.5 174.2h.5M34.5 174.2h.6" fill="none" stroke="#0000c0" stroke-width=".21"/>
<g fill="#004000" stroke="#004000" stroke-width=".42">
<circle cx="33" cy="179.1" r=".51"/>
<circle cx="78.7" cy="179.1" r=".51"/>
<circle cx="55.9" cy="179.1" r=".51"/>
</g>
<g fill="#c8c8aa" stroke="#800000" stroke-width=".42">
<path d="M52.1 188l2.5 1.2-1.3 1.3z"/>
<path d="M50.8 182.9h1.3v7.6h-1.3z"/>
</g>
<path d="M55.9 179.1v2.5l-3.8 3.8M48.3 186.7h2.5M54.1 190l1.8 1.8v2.5" fill="none" stroke="#800000" stroke-width=".42"/>
<g fill="none" stroke="#004000" stroke-width=".42">
<path d="M68.1 186.7h3"/>
<circle cx="67.1" cy="186.7" r="1.02"/>
</g>
<g fill="#c8c8aa" stroke="#800000" stroke-width=".42">
<path d="M74.9 188l2.6 1.2-1.3 1.3z"/>
<path d="M73.7 182.9h1.2v7.6h-1.2z"/>
</g>
<path d="M78.7 179.1v2.5l-3.8 3.8M71.1 186.7h2.6M77 190l1.7 1.8v2.5" fill="none" stroke="#800000" stroke-width=".42"/>
<g fill="none" stroke="#004000" stroke-width=".42">
<path d="M88.4 186.7h3"/>
<circle cx="87.4" cy="186.7" r="1.02"/>
</g>
<g fill="#c8c8aa" stroke="#800000" stroke-width=".42">
<path d="M95.2 188l2.6 1.2-1.3 1.3z"/>
<path d="M94 182.9h1.2v7.6h-1.2z"/>
</g>
<path d="M99.1 179.1v2.5l-3.9 3.8M91.4 186.7h2.6M97.3 190l1.8 1.8v2.5" fill="none" stroke="#800000" stroke-width=".42"/>
<g fill="none" stroke="#004000" stroke-width=".42">
<path d="M22.4 186.7h3"/>
<circle cx="21.3" cy="186.7" r="1.02"/>
</g>
<g fill="#c8c8aa" stroke="#800000" stroke-width=".42">
<path d="M29.2 188l2.5 1.2-1.2 1.3z"/>
<path d="M27.9 182.9h1.3v7.6h-1.3z"/>
</g>
<path d="M33 179.1v2.5l-3.8 3.8M25.4 186.7h2.5M31.2 190l1.8 1.8v2.5" fill="none" stroke="#800000" stroke-width=".42"/>
<g fill="none" stroke="#004000" stroke-width=".42">
<path d="M40.1 59.7h3.1M40.1 62.2h3.1M40.1 64.8h3.1M40.1 67.3h3.1"/>
<circle cx="39.1" cy="59.7" r="1.02"/>
<circle cx="39.1" cy="62.2" r="1.02"/>
<circle cx="39.1" cy="64.8" r="1.02"/>
<circle cx="39.1" cy="67.3" r="1.02"/>
</g>
<path d="M48.3 34.3h45.7v58.4h-45.7z" fill="#c8c8aa" stroke="#800000" stroke-width=".42"/>
<g fill="none" stroke="#800000" stroke-width=".42">
<path d="M43.2 36.8h5.1M94 36.8h5.1M94 39.4h5.1M43.2 44.4h5.1M43.2 41.9h5.1M43.2 59.7h5.1M43.2 49.5h5.1M43.2 52.1h5.1M43.2 54.6h5.1M43.2 57.1h5.1M94 44.4h5.1M94 41.9h5.1"/>
<path d="M94 59.7h5.1M94 47h5.1M94 49.5h5.1M94 52.1h5.1M94 54.6h5.1M43.2 72.4h5.1M43.2 74.9h5.1M43.2 77.5h5.1M43.2 62.2h5.1M43.2 64.8h5.1M43.2 67.3h5.1M94 72.4h5.1"/>
<path d="M94 74.9h5.1M94 77.5h5.1M94 62.2h5.1M94 64.8h5.1M94 67.3h5.1M94 69.8h5.1M43.2 80h5.1M43.2 82.5h5.1M43.2 85.1h5.1M43.2 87.6h5.1M43.2 90.2h5.1M94 87.6h5.1"/>
<path d="M94 90.2h5.1"/>
</g>
<path d="M49.5 35.7h7.1M54.1 81.4h2.8" fill="none" stroke="#000" stroke-width=".2"/>
<circle cx="109.2" cy="64.8" r=".51" fill="#004000" stroke="#004000" stroke-width=".42"/>
<g font-size="3.1">
<text x="45.7" y="26.8">R1</text>
<text x="20.1" y="34.7">X1</text>
<text x="48" y="33.4">U1</text>
<text x="111.5" y="62.9">R2</text>
<text x="136.9" y="66.4">U4</text>
<text x="43" y="112.1">U2</text>
<text x="81.1" y="127.1">LCD2</text>
<text x="45.5" y="140.1">U3</text>
</g>
<g font-size="2.1" fill="#0000c0">
<text x="20.7" y="23.6">R1(1)</text>
<text x="114.6" y="59.2">R2(2)</text>
<text x="113.8" y="87.1">5</text>
<text x="16.8" y="127.8">U2(LT)</text>
<text x="16.7" y="158.2">U3(A2)</text>
<text x="20.2" y="173.5">Q1(C)</text>
</g>
<g font-size="2.1">
<text x="45.7" y="29.7">10k</text>
<text x="16.6" y="39">1</text>
<text x="27.9" y="39">2</text>
<text x="29.8" y="37.6">RESET</text>
<text x="43.4" y="41.5">13</text>
<text x="44.5" y="36.4">9</text>
<text x="49.5" y="37.6">RESET</text>
<text x="83.7" y="40.1">PC1/SDA</text>
<text x="83.9" y="37.6">PC0/SCL</text>
<text x="96.5" y="36.4">22</text>
<text x="96.5" y="39">23</text>
<text x="96.5" y="41.5">24</text>
<text x="113" y="37.6">SCL</text>
<text x="113" y="40.1">SDA</text>
<text x="20.1" y="47.9">CRYSTAL</text>
<text x="43.4" y="44.1">12</text>
<text x="49.5" y="45.2">XTAL2</text>
<text x="49.5" y="42.7">XTAL1</text>
<text x="83.6" y="45.2">PC3/TMS</text>
<text x="83.6" y="47.8">PC4/TDO</text>
<text x="83.8" y="42.7">PC2/TCK</text>
<text x="96.5" y="44.1">25</text>
<text x="96.5" y="46.6">26</text>
<text x="154.5" y="47.8">RLED2</text>
<text x="34.2" y="50.3">A0</text>
<text x="34.2" y="52.8">A1</text>
<text x="43.4" y="51.7">39</text>
<text x="43.4" y="49.1">40</text>
<text x="49.5" y="52.8">PA1/ADC1</text>
<text x="49.5" y="50.3">PA0/ADC0</text>
<text x="81" y="52.8">PC6/TOSC1</text>
<text x="84.7" y="50.3">PC5/TDI</text>
<text x="96.5" y="49.1">27</text>
<text x="96.5" y="51.7">28</text>
<text x="34.2" y="55.4">A2</text>
<text x="34.2" y="57.9">A3</text>
<text x="43.4" y="59.3">36</text>
<text x="43.4" y="56.8">37</text>
<text x="43.4" y="54.2">38</text>
<text x="49.5" y="57.9">PA3/ADC3</text>
<text x="49.5" y="55.4">PA2/ADC2</text>
<text x="81" y="55.4">PC7/TOSC2</text>
<text x="96.5" y="59.3">14</text>
<text x="96.5" y="54.2">29</text>
<text x="154.6" y="55.4">YLED2</text>
<text x="14.4" y="65.5">GND</text>
<text x="31.1" y="60.5">QEN0</text>
<text x="31.1" y="63">QEN1</text>
<text x="31.1" y="65.5">QEN2</text>
<text x="43.4" y="64.4">34</text>
<text x="43.4" y="61.8">35</text>
<text x="49.5" y="65.5">PA6/ADC6</text>
<text x="49.5" y="63">PA5/ADC5</text>
<text x="49.5" y="60.5">PA4/ADC4</text>
<text x="83.5" y="65.5">PD2/INT0</text>
<text x="83.6" y="60.5">PD0/RXD</text>
<text x="83.8" y="63">PD1/TXD</text>
<text x="96.5" y="61.8">15</text>
<text x="96.5" y="64.4">16</text>
<text x="154.4" y="63">GLED2</text>
<text x="31.1" y="68.1">QEN3</text>
<text x="43.4" y="66.9">33</text>
<text x="49.5" y="68.1">PA7/ADC7</text>
<text x="82.3" y="70.6">PD4/OC1B</text>
<text x="83.5" y="68.1">PD3/INT1</text>
<text x="96.5" y="66.9">17</text>
<text x="96.5" y="69.5">18</text>
<text x="111.5" y="67.9">10k</text>
<text x="133.4" y="69.5">1</text>
<text x="138.4" y="70.6">VDD</text>
<text x="30.1" y="73.2">RLED1</text>
<text x="30.2" y="75.7">YLED1</text>
<text x="44.5" y="72">1</text>
<text x="44.5" y="74.5">2</text>
<text x="44.5" y="77.1">3</text>
<text x="49.5" y="73.2">PB0/T0/XCK</text>
<text x="49.5" y="75.7">PB1/T1</text>
<text x="82.3" y="73.2">PD5/OC1A</text>
<text x="83.4" y="75.7">PD6/ICP1</text>
<text x="96.5" y="72">19</text>
<text x="96.5" y="74.5">20</text>
<text x="96.5" y="77.1">21</text>
<text x="133.4" y="72">2</text>
<text x="133.4" y="74.5">4</text>
<text x="138.4" y="73.2">DATA</text>
<text x="138.4" y="75.7">GND</text>
<text x="29.9" y="78.2">GLED1</text>
<text x="30.1" y="80.8">RLED2</text>
<text x="30.2" y="83.3">YLED2</text>
<text x="44.5" y="79.6">4</text>
<text x="44.5" y="82.2">5</text>
<text x="49.5" y="78.2">PB2/AIN0/INT2</text>
<text x="49.5" y="80.8">PB3/AIN1/OC0</text>
<text x="49.5" y="83.3">PB4/SS</text>
<text x="83.7" y="78.2">PD7/OC2</text>
<text x="136.9" y="82.2">DHT11</text>
<text x="191.2" y="80.1" transform="rotate(-90 191.2 80.1)">A</text>
<text x="193.7" y="80.1" transform="rotate(-90 193.7 80.1)">B</text>
<text x="196.3" y="80.3" transform="rotate(-90 196.3 80.3)">C</text>
<text x="198.8" y="80.3" transform="rotate(-90 198.8 80.3)">D</text>
<text x="201.3" y="80.1" transform="rotate(-90 201.3 80.1)">E</text>
<text x="203.9" y="80" transform="rotate(-90 203.9 80)">F</text>
<text x="206.4" y="80.4" transform="rotate(-90 206.4 80.4)">G</text>
<text x="219.1" y="82.8" transform="rotate(-90 219.1 82.8)">EN3</text>
<text x="221.7" y="82.8" transform="rotate(-90 221.7 82.8)">EN2</text>
<text x="29.9" y="85.9">GLED2</text>
<text x="44.5" y="84.7">6</text>
<text x="44.5" y="87.2">7</text>
<text x="44.5" y="89.8">8</text>
<text x="49.5" y="85.9">PB5/MOSI</text>
<text x="49.5" y="88.4">PB6/MISO</text>
<text x="87.1" y="88.4">AREF</text>
<text x="96.5" y="87.2">32</text>
<text x="96.5" y="89.8">30</text>
<text x="48" y="94.9">ATMEGA32</text>
<text x="49.5" y="90.9">PB7/SCK</text>
<text x="86.9" y="90.9">AVCC</text>
<text x="106.3" y="98.6">RLED1</text>
<text x="192.6" y="98.6">RLED1</text>
<text x="106.4" y="106.2">YLED1</text>
<text x="192.7" y="106.2">YLED1</text>
<text x="106.1" y="113.8">GLED1</text>
<text x="192.5" y="113.8">GLED1</text>
<text x="24.1" y="116.3">A0</text>
<text x="24.1" y="118.9">A1</text>
<text x="39.5" y="115.2">7</text>
<text x="39.5" y="117.7">1</text>
<text x="44.4" y="116.3">A</text>
<text x="44.4" y="118.9">B</text>
<text x="59.2" y="116.3">QA</text>
<text x="59.2" y="118.9">QB</text>
<text x="66" y="115.2">13</text>
<text x="66" y="117.7">12</text>
<text x="74.9" y="116.3">A</text>
<text x="74.9" y="118.9">B</text>
<text x="24.1" y="121.4">A2</text>
<text x="24.1" y="124">A3</text>
<text x="39.5" y="120.3">2</text>
<text x="39.5" y="122.8">6</text>
<text x="39.5" y="125.3">4</text>
<text x="44.4" y="121.4">C</text>
<text x="44.4" y="124">D</text>
<text x="59.1" y="121.4">QC</text>
<text x="59.1" y="124">QD</text>
<text x="66" y="120.3">11</text>
<text x="66" y="122.8">10</text>
<text x="66" y="125.3">9</text>
<text x="74.9" y="121.4">C</text>
<text x="74.9" y="124">D</text>
<text x="39.5" y="127.9">5</text>
<text x="39.5" y="130.4">3</text>
<text x="44.4" y="126.5">BI/RBO</text>
<text x="44.4" y="129">RBI</text>
<text x="44.4" y="131.6">LT</text>
<text x="59" y="131.6">QG</text>
<text x="59.2" y="126.5">QE</text>
<text x="59.3" y="129">QF</text>
<text x="66" y="127.9">15</text>
<text x="66" y="130.4">14</text>
<text x="74.9" y="126.5">E</text>
<text x="74.9" y="129">F</text>
<text x="74.9" y="131.6">G</text>
<text x="81.1" y="130">LM044L</text>
<text x="142.9" y="130.9" transform="rotate(-90 142.9 130.9)">A</text>
<text x="145.5" y="130.9" transform="rotate(-90 145.5 130.9)">B</text>
<text x="148" y="131.1" transform="rotate(-90 148 131.1)">C</text>
<text x="150.5" y="131.1" transform="rotate(-90 150.5 131.1)">D</text>
<text x="153.1" y="130.9" transform="rotate(-90 153.1 130.9)">E</text>
<text x="155.6" y="130.8" transform="rotate(-90 155.6 130.8)">F</text>
<text x="158.2" y="131.2" transform="rotate(-90 158.2 131.2)">G</text>
<text x="229.3" y="130.9" transform="rotate(-90 229.3 130.9)">A</text>
<text x="231.8" y="130.9" transform="rotate(-90 231.8 130.9)">B</text>
<text x="234.4" y="131.1" transform="rotate(-90 234.4 131.1)">C</text>
<text x="236.9" y="131.1" transform="rotate(-90 236.9 131.1)">D</text>
<text x="239.4" y="130.9" transform="rotate(-90 239.4 130.9)">E</text>
<text x="242" y="130.8" transform="rotate(-90 242 130.8)">F</text>
<text x="244.5" y="131.2" transform="rotate(-90 244.5 131.2)">G</text>
<text x="43" y="135.5">7447</text>
<text x="170.9" y="133.6" transform="rotate(-90 170.9 133.6)">EN1</text>
<text x="173.4" y="133.6" transform="rotate(-90 173.4 133.6)">EN0</text>
<text x="257.2" y="133.6" transform="rotate(-90 257.2 133.6)">EN1</text>
<text x="259.8" y="133.6" transform="rotate(-90 259.8 133.6)">EN0</text>
<text x="27.6" y="143">SCL</text>
<text x="40.9" y="143.1">14</text>
<text x="63.5" y="143.1">4</text>
<text x="27.4" y="145.5">SDA</text>
<text x="40.9" y="145.7">15</text>
<text x="47" y="144.3">SCL</text>
<text x="47" y="146.8">SDA</text>
<text x="57.1" y="144.3">P0</text>
<text x="57.1" y="146.8">P1</text>
<text x="57.1" y="149.4">P2</text>
<text x="63.5" y="145.7">5</text>
<text x="63.5" y="148.2">6</text>
<text x="72.4" y="144.3">P0</text>
<text x="72.4" y="146.8">P1</text>
<text x="72.4" y="149.4">P2</text>
<text x="154.5" y="149.4">RLED2</text>
<text x="40.9" y="150.7">13</text>
<text x="42" y="155.8">1</text>
<text x="47" y="151.9">INT</text>
<text x="57.1" y="151.9">P3</text>
<text x="57.1" y="154.4">P4</text>
<text x="63.5" y="150.7">7</text>
<text x="63.5" y="153.3">9</text>
<text x="63.5" y="155.8">10</text>
<text x="72.4" y="154.4">P4</text>
<text x="42" y="158.4">2</text>
<text x="42" y="160.9">3</text>
<text x="47" y="157">A0</text>
<text x="47" y="159.5">A1</text>
<text x="57.1" y="157">P5</text>
<text x="57.1" y="159.5">P6</text>
<text x="63.5" y="158.4">11</text>
<text x="63.5" y="160.9">12</text>
<text x="72.4" y="157">P5</text>
<text x="72.4" y="159.5">P6</text>
<text x="154.6" y="157">YLED2</text>
<text x="45.5" y="166">PCF8574</text>
<text x="47" y="162.1">A2</text>
<text x="57.1" y="162.1">P7</text>
<text x="72.4" y="162.1">P7</text>
<text x="85.9" y="167.6" transform="rotate(-90 85.9 167.6)">1</text>
<text x="87" y="162.6" transform="rotate(-90 87 162.6)">VSS</text>
<text x="88.4" y="167.6" transform="rotate(-90 88.4 167.6)">2</text>
<text x="89.6" y="162.6" transform="rotate(-90 89.6 162.6)">VDD</text>
<text x="90.9" y="167.6" transform="rotate(-90 90.9 167.6)">3</text>
<text x="92.1" y="162.6" transform="rotate(-90 92.1 162.6)">VEE</text>
<text x="96" y="167.6" transform="rotate(-90 96 167.6)">4</text>
<text x="97.2" y="162.6" transform="rotate(-90 97.2 162.6)">RS</text>
<text x="98.6" y="167.6" transform="rotate(-90 98.6 167.6)">5</text>
<text x="99.7" y="162.6" transform="rotate(-90 99.7 162.6)">RW</text>
<text x="101.1" y="167.6" transform="rotate(-90 101.1 167.6)">6</text>
<text x="102.3" y="162.6" transform="rotate(-90 102.3 162.6)">E</text>
<text x="106.2" y="167.6" transform="rotate(-90 106.2 167.6)">7</text>
<text x="107.4" y="162.6" transform="rotate(-90 107.4 162.6)">D0</text>
<text x="108.7" y="167.6" transform="rotate(-90 108.7 167.6)">8</text>
<text x="109.9" y="162.6" transform="rotate(-90 109.9 162.6)">D1</text>
<text x="111.3" y="167.6" transform="rotate(-90 111.3 167.6)">9</text>
<text x="112.4" y="162.6" transform="rotate(-90 112.4 162.6)">D2</text>
<text x="115" y="162.6" transform="rotate(-90 115 162.6)">D3</text>
<text x="117.5" y="162.6" transform="rotate(-90 117.5 162.6)">D4</text>
<text x="120.1" y="162.6" transform="rotate(-90 120.1 162.6)">D5</text>
<text x="122.6" y="162.6" transform="rotate(-90 122.6 162.6)">D6</text>
<text x="125.1" y="162.6" transform="rotate(-90 125.1 162.6)">D7</text>
<text x="154.4" y="164.6">GLED2</text>
<text x="113.8" y="168.7" transform="rotate(-90 113.8 168.7)">10</text>
<text x="116.3" y="168.6" transform="rotate(-90 116.3 168.6)">11</text>
<text x="118.9" y="168.7" transform="rotate(-90 118.9 168.7)">12</text>
<text x="121.4" y="168.7" transform="rotate(-90 121.4 168.7)">13</text>
<text x="124" y="168.7" transform="rotate(-90 124 168.7)">14</text>
<text x="260.3" y="169.7">RESET</text>
<text x="97.2" y="177.8" transform="rotate(-90 97.2 177.8)">P0</text>
<text x="99.7" y="177.8" transform="rotate(-90 99.7 177.8)">P1</text>
<text x="102.3" y="177.8" transform="rotate(-90 102.3 177.8)">P2</text>
<text x="117.5" y="177.8" transform="rotate(-90 117.5 177.8)">P4</text>
<text x="120.1" y="177.8" transform="rotate(-90 120.1 177.8)">P5</text>
<text x="122.6" y="177.8" transform="rotate(-90 122.6 177.8)">P6</text>
<text x="125.1" y="177.8" transform="rotate(-90 125.1 177.8)">P7</text>
<text x="191.2" y="181.7" transform="rotate(-90 191.2 181.7)">A</text>
<text x="193.7" y="181.7" transform="rotate(-90 193.7 181.7)">B</text>
<text x="196.3" y="181.9" transform="rotate(-90 196.3 181.9)">C</text>
<text x="198.8" y="181.9" transform="rotate(-90 198.8 181.9)">D</text>
<text x="201.3" y="181.7" transform="rotate(-90 201.3 181.7)">E</text>
<text x="203.9" y="181.6" transform="rotate(-90 203.9 181.6)">F</text>
<text x="206.4" y="182" transform="rotate(-90 206.4 182)">G</text>
<text x="219.1" y="183.2" transform="rotate(-90 219.1 183.2)">EN3</text>
<text x="221.7" y="183.2" transform="rotate(-90 221.7 183.2)">EN2</text>
<text x="13.3" y="187.5">QEN0</text>
<text x="36.2" y="187.5">QEN1</text>
<text x="59.1" y="187.5">QEN2</text>
<text x="79.4" y="187.5">QEN3</text>
<text x="22.6" y="195.1">EN0</text>
<text x="42.9" y="195.1">EN1</text>
<text x="65.7" y="195.1">EN2</text>
<text x="86.1" y="195.1">EN3</text>
</g>
<g font-size="2.1" fill="#0f0">
<text x="152.5" y="71.9">78</text>
<text x="152.5" y="74.4">20</text>
</g>
<g font-size="1.9" fill="#c00000">
<text x="146.8" y="71.8">&gt;</text>
<text x="147.7" y="78.1">%RH</text>
</g>
<text font-size="1.9" fill="#808080" x="155" y="78.1">°C</text>
</svg>
